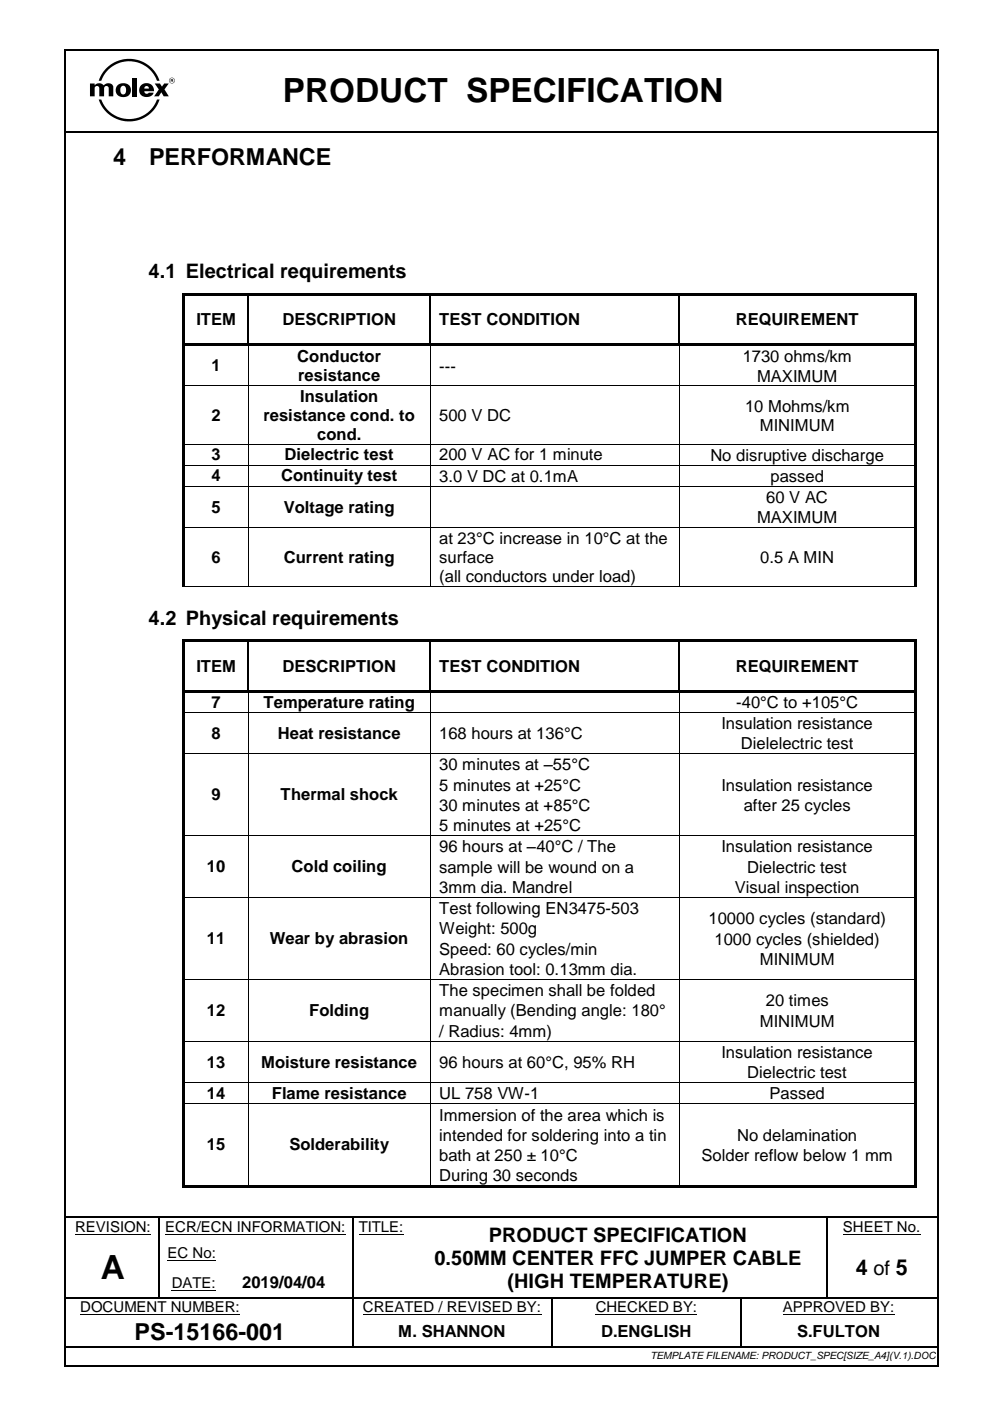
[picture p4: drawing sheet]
<svg xmlns="http://www.w3.org/2000/svg" width="210mm" height="297mm" viewBox="0 0 210 297" stroke-linecap="round" stroke-linejoin="round" font-family="sans-serif">
<g fill="none" stroke="#000" stroke-width=".34">
<path d="M13.8 10.7v278.6M14 10.5h184.7M198.8 10.7v278.6M14 27.9h184.7M14 258h19.5M33.8 258h40.8M74.9 258h11.9M87.1 258h88.2M175.6 258h22.7M74.7 279.2v6.1M116.9 279.2v6.1M14 285.5h60.6"/>
<path d="M14 289.5h184.7M74.9 285.5h41.8M117.1 285.5h39.9M157.3 285.5h41"/>
</g>
<g fill="none" stroke="#000" stroke-width=".21">
<path d="M52.7 73.4v8.3M91.2 73.4v8.3M144 73.4v8.3M39.3 81.8h13.3M39.3 94.1h13.3M39.3 98.6h13.3M52.7 81.9v12.1M52.7 94.2v4.3M52.7 98.7v4.3M52.8 81.8h38.3M52.8 94.1h38.3M52.8 98.6h38.3"/>
<path d="M91.2 81.9v12.1M91.2 94.2v4.3M91.2 98.7v4.3M91.3 81.8h52.6M91.3 94.1h52.6M91.3 98.6h52.6M144 81.9v12.1M144 94.2v4.3M144 98.7v4.3M144.1 81.8h49.7M144.1 94.1h49.7M144.1 98.6h49.7"/>
<path d="M39.3 103.1h13.3M39.3 111.9h13.3M52.7 103.2v8.6M52.7 111.9v12.2M52.8 103.1h38.3M52.8 111.9h38.3M91.2 103.2v8.6M91.2 111.9v12.2M91.3 103.1h52.6M91.3 111.9h52.6M144 103.2v8.6M144 111.9v12.2"/>
<path d="M144.1 103.1h49.7M144.1 111.9h49.7M38.7 124.2h13.9M52.8 124.2h38.3M91.3 124.2h52.6M144.1 124.2h49.7M39.3 150.9h13.3M39.3 159.7h13.3M52.7 146.8v4.1M52.7 151v8.6M52.7 159.8v17.2M52.8 150.9h38.3"/>
<path d="M52.8 159.7h38.3M91.2 146.8v4.1M91.2 151v8.6M91.2 159.8v17.2M91.3 150.9h52.6M91.3 159.7h52.6M144 146.8v4.1M144 151v8.6M144 159.8v17.2M144.1 150.9h49.7M144.1 159.7h49.7M39.3 177.1h13.3"/>
<path d="M52.7 177.2v12.9M52.8 177.1h38.3M91.2 177.2v12.9M91.3 177.1h52.6M144 177.2v12.9M144.1 177.1h49.7M39.3 190.2h13.3M52.7 190.3v17.2M52.8 190.2h38.3M91.2 190.3v17.2M91.3 190.2h52.6M144 190.3v17.2"/>
<path d="M144.1 190.2h49.7M39.3 207.6h13.3M52.7 207.7v12.9M52.8 207.6h38.3M91.2 207.7v12.9M91.3 207.6h52.6M144 207.7v12.9M144.1 207.6h49.7M39.3 220.7h13.3M39.3 229.5h13.3M39.3 234h13.3M52.7 220.8v8.6"/>
<path d="M52.7 229.6v4.3M52.7 234.1v17.1M52.8 220.7h38.3M52.8 229.5h38.3M52.8 234h38.3M91.2 220.8v8.6M91.2 229.6v4.3M91.2 234.1v17.1M91.3 220.7h52.6M91.3 229.5h52.6M91.3 234h52.6M144 220.8v8.6"/>
<path d="M144 229.6v4.3M144 234.1v17.1M144.1 220.7h49.7M144.1 229.5h49.7M144.1 234h49.7M15.9 261.6h16.1M17 278.5h33.9M35 261.6h38.3M35.5 267.1h10.3M36.4 273.4h9.4M76 261.6h9.6M76.9 278.5h37.8"/>
<path d="M126.3 278.5h21.5M165.9 278.5h23.7M178.7 261.6h16.4"/>
</g>
<g fill="#000">
<path d="M13.6 10.3h.4v.4h-.4z" fill-rule="evenodd"/>
<path d="M13.6 10.3h.4v.4h-.4z" fill-rule="evenodd"/>
<path d="M25.8 18.3l.1-.1a.73 .73 0 0 1 .8 .3 .73 .73 0 0 1 0 .8 .65 .65 0 0 1-.8 .7 .65 .65 0 0 1-.4-.9zM24.9 18.1a1.56 1.56 0 0 0 0 2.1 1.56 1.56 0 0 0 2 .2 1.53 1.53 0 0 0 .7-2 1.53 1.53 0 0 0-2.1-.7z" fill-rule="evenodd"/>
<path d="M22.5 14.5a6.8 6.8 0 0 1 11.3 2.6h-.5a6.3 6.3 0 0 0-5.9-4.1 6.3 6.3 0 0 0-5.9 4.1h-.6l.7-1.4z" fill-rule="evenodd"/>
<path d="M29.9 18.1a1.56 1.56 0 0 0 0 2.1 1.56 1.56 0 0 0 2.1 .2l.6-.8h-1.1a.51 .51 0 0 1-.6 .3 .51 .51 0 0 1-.3-.6h2.1a1.62 1.62 0 0 0-1-1.6 1.62 1.62 0 0 0-1.8 .4zM30.7 18.4l.4-.2a.48 .48 0 0 1 .5 .6h-1z" fill-rule="evenodd"/>
<path d="M32.8 17.7h1.1l.4 .7 .5-.7h1l-.9 1.3 .9 1.4h-1.1l-.5-.8-.6 .8h-.9l1-1.4z" fill-rule="evenodd"/>
<path d="M35.8 17.1a.65 .65 0 0 1 1.3 0 .65 .65 0 0 1-1.3 0zM35.9 17.1a.55 .55 0 0 0 1.1 0 .55 .55 0 0 0-1.1 0z" fill-rule="evenodd"/>
<path d="M36.3 16.9l.3 .1h-.3zM36.2 16.8v.6h.1v-.3l.4 .3v-.6z" fill-rule="evenodd"/>
<path d="M198.7 10.3h.3v.4h-.3z" fill-rule="evenodd"/>
<path d="M198.7 10.3h.3v.4h-.3z" fill-rule="evenodd"/>
<path d="M19.1 17.7h1v.4v-.1a1.28 1.28 0 0 1 1.9 .1 1.16 1.16 0 0 1 2 .3v2h-1v-1.7a.49 .49 0 0 0-.4-.5 .49 .49 0 0 0-.5 .5v1.7h-1v-1.7a.49 .49 0 0 0-.5-.5 .49 .49 0 0 0-.5 .5v1.7h-1z" fill-rule="evenodd"/>
<path d="M28.1 16.5h1v3.9h-1z" fill-rule="evenodd"/>
<path d="M20.9 21.1h.6a6.3 6.3 0 0 0 5.9 4.1 6.3 6.3 0 0 0 5.9-4.1h.5a6.8 6.8 0 0 1-6.4 4.6 6.8 6.8 0 0 1-6.5-4.6z" fill-rule="evenodd"/>
<path d="M38.7 62.1h.6v.5h-.6z" fill-rule="evenodd"/>
<path d="M38.7 62.1h.6v.5h-.6z" fill-rule="evenodd"/>
<path d="M38.7 62.6h.6v10.2h-.6z" fill-rule="evenodd"/>
<path d="M38.7 72.8h.6v.6h-.6z" fill-rule="evenodd"/>
<path d="M39.3 62.1h13.2v.5h-13.2z" fill-rule="evenodd"/>
<path d="M39.3 72.8h13.2v.5h-13.2z" fill-rule="evenodd"/>
<path d="M52.5 62.6h.3z" fill-rule="evenodd"/>
<path d="M52.5 62.1h.6v.5h-.6z" fill-rule="evenodd"/>
<path d="M52.5 72.8h.6v.5h-.6z" fill-rule="evenodd"/>
<path d="M52.6 73.3l.2 .1z" fill-rule="evenodd"/>
<path d="M52.8 72.8h.5v.5h-.5z" fill-rule="evenodd"/>
<path d="M53.1 62.1h38v.5h-38z" fill-rule="evenodd"/>
<path d="M53.3 72.8h37.8v.5h-37.8z" fill-rule="evenodd"/>
<path d="M91.1 62.6h.2z" fill-rule="evenodd"/>
<path d="M91.1 62.1h.5v.5h-.5z" fill-rule="evenodd"/>
<path d="M91.1 72.8h.5v.5h-.5z" fill-rule="evenodd"/>
<path d="M91.1 73.3l.2 .1z" fill-rule="evenodd"/>
<path d="M91.3 72.8h.5v.5h-.5z" fill-rule="evenodd"/>
<path d="M91.6 62.1h52.3v.5h-52.3z" fill-rule="evenodd"/>
<path d="M91.8 72.8h52.1v.5h-52.1z" fill-rule="evenodd"/>
<path d="M143.9 62.6h.2z" fill-rule="evenodd"/>
<path d="M143.9 62.1h.5v.5h-.5z" fill-rule="evenodd"/>
<path d="M143.9 72.8h.5v.5h-.5z" fill-rule="evenodd"/>
<path d="M143.9 73.3l.2 .1z" fill-rule="evenodd"/>
<path d="M144.1 72.8h.5v.5h-.5z" fill-rule="evenodd"/>
<path d="M144.4 62.1h49.4v.5h-49.4z" fill-rule="evenodd"/>
<path d="M144.6 72.8h49.2v.5h-49.2z" fill-rule="evenodd"/>
<path d="M193.8 62.1h.5v.5h-.5z" fill-rule="evenodd"/>
<path d="M193.8 62.1h.5v.5h-.5z" fill-rule="evenodd"/>
<path d="M193.8 62.6h.5v10.2h-.5z" fill-rule="evenodd"/>
<path d="M193.8 72.8h.5v.6h-.5z" fill-rule="evenodd"/>
<path d="M38.7 73.4h.6v8.3h-.6z" fill-rule="evenodd"/>
<path d="M38.7 81.7h.6v.2h-.6z" fill-rule="evenodd"/>
<path d="M38.7 81.9h.6v12.1h-.6z" fill-rule="evenodd"/>
<path d="M38.7 94h.6v.2h-.6z" fill-rule="evenodd"/>
<path d="M38.7 94.2h.6v4.3h-.6z" fill-rule="evenodd"/>
<path d="M38.7 98.5h.6v.2h-.6z" fill-rule="evenodd"/>
<path d="M52.6 81.7h.2v.2h-.2z" fill-rule="evenodd"/>
<path d="M52.6 94h.2v.2h-.2z" fill-rule="evenodd"/>
<path d="M52.6 98.5h.2v.2h-.2z" fill-rule="evenodd"/>
<path d="M91.1 81.7h.2v.2h-.2z" fill-rule="evenodd"/>
<path d="M91.1 94h.2v.2h-.2z" fill-rule="evenodd"/>
<path d="M91.1 98.5h.2v.2h-.2z" fill-rule="evenodd"/>
<path d="M143.9 81.7h.2v.2h-.2z" fill-rule="evenodd"/>
<path d="M143.9 94h.2v.2h-.2z" fill-rule="evenodd"/>
<path d="M143.9 98.5h.2v.2h-.2z" fill-rule="evenodd"/>
<path d="M193.8 73.4h.5v8.3h-.5z" fill-rule="evenodd"/>
<path d="M193.8 81.7h.5v.2h-.5z" fill-rule="evenodd"/>
<path d="M193.8 81.9h.5v12.1h-.5z" fill-rule="evenodd"/>
<path d="M193.8 94h.5v.2h-.5z" fill-rule="evenodd"/>
<path d="M193.8 94.2h.5v4.3h-.5z" fill-rule="evenodd"/>
<path d="M193.8 98.5h.5v.2h-.5z" fill-rule="evenodd"/>
<path d="M38.7 98.7h.6v4.3h-.6z" fill-rule="evenodd"/>
<path d="M38.7 103h.6v.2h-.6z" fill-rule="evenodd"/>
<path d="M38.7 103.2h.6v8.6h-.6z" fill-rule="evenodd"/>
<path d="M38.7 111.8h.6v.1h-.6z" fill-rule="evenodd"/>
<path d="M52.6 103h.2v.2h-.2z" fill-rule="evenodd"/>
<path d="M52.6 111.8h.2v.1h-.2z" fill-rule="evenodd"/>
<path d="M91.1 103h.2v.2h-.2z" fill-rule="evenodd"/>
<path d="M91.1 111.8h.2v.1h-.2z" fill-rule="evenodd"/>
<path d="M143.9 103h.2v.2h-.2z" fill-rule="evenodd"/>
<path d="M143.9 111.8h.2v.1h-.2z" fill-rule="evenodd"/>
<path d="M193.8 98.7h.5v4.3h-.5z" fill-rule="evenodd"/>
<path d="M193.8 103h.5v.2h-.5z" fill-rule="evenodd"/>
<path d="M193.8 103.2h.5v8.6h-.5z" fill-rule="evenodd"/>
<path d="M193.8 111.8h.5v.1h-.5z" fill-rule="evenodd"/>
<path d="M38.7 111.9h.6v12.2h-.6z" fill-rule="evenodd"/>
<path d="M38.7 135.5h.6v.6h-.6z" fill-rule="evenodd"/>
<path d="M38.7 135.5h.6v.5h-.6z" fill-rule="evenodd"/>
<path d="M39.3 135.5h13.2v.5h-13.2z" fill-rule="evenodd"/>
<path d="M52.5 136l.3 .1z" fill-rule="evenodd"/>
<path d="M52.5 135.5h.6v.5h-.6z" fill-rule="evenodd"/>
<path d="M52.6 124.1h.2v.2h-.2z" fill-rule="evenodd"/>
<path d="M53.1 135.5h38v.5h-38z" fill-rule="evenodd"/>
<path d="M91.1 136l.2 .1z" fill-rule="evenodd"/>
<path d="M91.1 135.5h.5v.5h-.5z" fill-rule="evenodd"/>
<path d="M91.1 124.1h.2v.2h-.2z" fill-rule="evenodd"/>
<path d="M91.6 135.5h52.3v.5h-52.3z" fill-rule="evenodd"/>
<path d="M143.9 136l.2 .1z" fill-rule="evenodd"/>
<path d="M143.9 135.5h.5v.5h-.5z" fill-rule="evenodd"/>
<path d="M143.9 124.1h.2v.2h-.2z" fill-rule="evenodd"/>
<path d="M144.4 135.5h49.4v.5h-49.4z" fill-rule="evenodd"/>
<path d="M193.8 111.9h.5v12.2h-.5z" fill-rule="evenodd"/>
<path d="M193.8 124.1h.5v.2h-.5z" fill-rule="evenodd"/>
<path d="M193.8 135.5h.5v.6h-.5z" fill-rule="evenodd"/>
<path d="M193.8 135.5h.5v.5h-.5z" fill-rule="evenodd"/>
<path d="M38.7 136.1h.6v10.1h-.6z" fill-rule="evenodd"/>
<path d="M38.7 146.2h.6v.6h-.6z" fill-rule="evenodd"/>
<path d="M38.7 146.8h.6v4.1h-.6z" fill-rule="evenodd"/>
<path d="M38.7 150.9h.6v.1h-.6z" fill-rule="evenodd"/>
<path d="M38.7 151h.6v8.6h-.6z" fill-rule="evenodd"/>
<path d="M38.7 159.6h.6v.2h-.6z" fill-rule="evenodd"/>
<path d="M39.3 146.2h13.2v.6h-13.2z" fill-rule="evenodd"/>
<path d="M52.5 146.2h.6v.6h-.6z" fill-rule="evenodd"/>
<path d="M52.6 146.8h.2z" fill-rule="evenodd"/>
<path d="M52.6 150.9h.2v.1h-.2z" fill-rule="evenodd"/>
<path d="M52.6 159.6h.2v.2h-.2z" fill-rule="evenodd"/>
<path d="M52.8 146.2h.5v.6h-.5z" fill-rule="evenodd"/>
<path d="M53.3 146.2h37.8v.6h-37.8z" fill-rule="evenodd"/>
<path d="M91.1 146.2h.5v.6h-.5z" fill-rule="evenodd"/>
<path d="M91.1 146.8h.2z" fill-rule="evenodd"/>
<path d="M91.1 150.9h.2v.1h-.2z" fill-rule="evenodd"/>
<path d="M91.1 159.6h.2v.2h-.2z" fill-rule="evenodd"/>
<path d="M91.3 146.2h.5v.6h-.5z" fill-rule="evenodd"/>
<path d="M91.8 146.2h52.1v.6h-52.1z" fill-rule="evenodd"/>
<path d="M143.9 146.2h.5v.6h-.5z" fill-rule="evenodd"/>
<path d="M143.9 146.8h.2z" fill-rule="evenodd"/>
<path d="M143.9 150.9h.2v.1h-.2z" fill-rule="evenodd"/>
<path d="M143.9 159.6h.2v.2h-.2z" fill-rule="evenodd"/>
<path d="M144.1 146.2h.5v.6h-.5z" fill-rule="evenodd"/>
<path d="M144.6 146.2h49.2v.6h-49.2z" fill-rule="evenodd"/>
<path d="M193.8 136.1h.5v10.1h-.5z" fill-rule="evenodd"/>
<path d="M193.8 146.2h.5v.6h-.5z" fill-rule="evenodd"/>
<path d="M193.8 146.8h.5v4.1h-.5z" fill-rule="evenodd"/>
<path d="M193.8 150.9h.5v.1h-.5z" fill-rule="evenodd"/>
<path d="M193.8 151h.5v8.6h-.5z" fill-rule="evenodd"/>
<path d="M193.8 159.6h.5v.2h-.5z" fill-rule="evenodd"/>
<path d="M38.7 159.8h.6v17.2h-.6z" fill-rule="evenodd"/>
<path d="M38.7 177h.6v.2h-.6z" fill-rule="evenodd"/>
<path d="M52.6 177h.2v.2h-.2z" fill-rule="evenodd"/>
<path d="M91.1 177h.2v.2h-.2z" fill-rule="evenodd"/>
<path d="M143.9 177h.2v.2h-.2z" fill-rule="evenodd"/>
<path d="M193.8 159.8h.5v17.2h-.5z" fill-rule="evenodd"/>
<path d="M193.8 177h.5v.2h-.5z" fill-rule="evenodd"/>
<path d="M38.7 177.2h.6v12.9h-.6z" fill-rule="evenodd"/>
<path d="M38.7 190.1h.6v.2h-.6z" fill-rule="evenodd"/>
<path d="M52.6 190.1h.2v.2h-.2z" fill-rule="evenodd"/>
<path d="M91.1 190.1h.2v.2h-.2z" fill-rule="evenodd"/>
<path d="M143.9 190.1h.2v.2h-.2z" fill-rule="evenodd"/>
<path d="M193.8 177.2h.5v12.9h-.5z" fill-rule="evenodd"/>
<path d="M193.8 190.1h.5v.2h-.5z" fill-rule="evenodd"/>
<path d="M38.7 190.3h.6v17.2h-.6z" fill-rule="evenodd"/>
<path d="M38.7 207.5h.6v.2h-.6z" fill-rule="evenodd"/>
<path d="M52.6 207.5h.2v.2h-.2z" fill-rule="evenodd"/>
<path d="M91.1 207.5h.2v.2h-.2z" fill-rule="evenodd"/>
<path d="M143.9 207.5h.2v.2h-.2z" fill-rule="evenodd"/>
<path d="M193.8 190.3h.5v17.2h-.5z" fill-rule="evenodd"/>
<path d="M193.8 207.5h.5v.2h-.5z" fill-rule="evenodd"/>
<path d="M38.7 207.7h.6v12.9h-.6z" fill-rule="evenodd"/>
<path d="M38.7 220.6h.6v.2h-.6z" fill-rule="evenodd"/>
<path d="M38.7 220.8h.6v8.6h-.6z" fill-rule="evenodd"/>
<path d="M38.7 229.4h.6v.2h-.6z" fill-rule="evenodd"/>
<path d="M38.7 229.6h.6v4.3h-.6z" fill-rule="evenodd"/>
<path d="M38.7 233.9h.6v.2h-.6z" fill-rule="evenodd"/>
<path d="M52.6 220.6h.2v.2h-.2z" fill-rule="evenodd"/>
<path d="M52.6 229.4h.2v.2h-.2z" fill-rule="evenodd"/>
<path d="M52.6 233.9h.2v.2h-.2z" fill-rule="evenodd"/>
<path d="M91.1 220.6h.2v.2h-.2z" fill-rule="evenodd"/>
<path d="M91.1 229.4h.2v.2h-.2z" fill-rule="evenodd"/>
<path d="M91.1 233.9h.2v.2h-.2z" fill-rule="evenodd"/>
<path d="M143.9 220.6h.2v.2h-.2z" fill-rule="evenodd"/>
<path d="M143.9 229.4h.2v.2h-.2z" fill-rule="evenodd"/>
<path d="M143.9 233.9h.2v.2h-.2z" fill-rule="evenodd"/>
<path d="M193.8 207.7h.5v12.9h-.5z" fill-rule="evenodd"/>
<path d="M193.8 220.6h.5v.2h-.5z" fill-rule="evenodd"/>
<path d="M193.8 220.8h.5v8.6h-.5z" fill-rule="evenodd"/>
<path d="M193.8 229.4h.5v.2h-.5z" fill-rule="evenodd"/>
<path d="M193.8 229.6h.5v4.3h-.5z" fill-rule="evenodd"/>
<path d="M193.8 233.9h.5v.2h-.5z" fill-rule="evenodd"/>
<path d="M33.5 257.9h.3v.3h-.3z" fill-rule="evenodd"/>
<path d="M38.7 234.1h.6v17.1h-.6z" fill-rule="evenodd"/>
<path d="M38.7 251.2h.6v.6h-.6z" fill-rule="evenodd"/>
<path d="M38.7 251.2h.6v.6h-.6z" fill-rule="evenodd"/>
<path d="M39.3 251.2h13.3v.6h-13.3z" fill-rule="evenodd"/>
<path d="M52.6 251.2h.5v.6h-.5z" fill-rule="evenodd"/>
<path d="M53.1 251.2h38v.6h-38z" fill-rule="evenodd"/>
<path d="M74.6 257.9h.3v.3h-.3z" fill-rule="evenodd"/>
<path d="M86.8 257.9h.3v.3h-.3z" fill-rule="evenodd"/>
<path d="M91.1 251.2h.5v.6h-.5z" fill-rule="evenodd"/>
<path d="M91.6 251.2h52.3v.6h-52.3z" fill-rule="evenodd"/>
<path d="M143.9 251.2h.5v.6h-.5z" fill-rule="evenodd"/>
<path d="M144.4 251.2h49.4v.6h-49.4z" fill-rule="evenodd"/>
<path d="M175.3 257.9h.3v.3h-.3z" fill-rule="evenodd"/>
<path d="M193.8 234.1h.5v17.1h-.5z" fill-rule="evenodd"/>
<path d="M193.8 251.2h.5v.6h-.5z" fill-rule="evenodd"/>
<path d="M193.8 251.2h.5v.6h-.5z" fill-rule="evenodd"/>
<path d="M198.3 257.9h.3v.3h-.3z" fill-rule="evenodd"/>
<path d="M198.6 257.9l.1 .3z" fill-rule="evenodd"/>
<path d="M33.5 262.2h.2v.2h-.2z" fill-rule="evenodd"/>
<path d="M33.5 268.5h.2v.3h-.2z" fill-rule="evenodd"/>
<path d="M33.5 274.9h.2v.2h-.2z" fill-rule="evenodd"/>
<path d="M45.8 274.9h.2v.2h-.2z" fill-rule="evenodd"/>
<path d="M74.6 262.2h.3v.2h-.3z" fill-rule="evenodd"/>
<path d="M74.6 268.5h.3v.3h-.3z" fill-rule="evenodd"/>
<path d="M74.6 274.9h.3v.2h-.3z" fill-rule="evenodd"/>
<path d="M86.8 274.9h.3v.2h-.3z" fill-rule="evenodd"/>
<path d="M116.8 274.9h.2v.2h-.2z" fill-rule="evenodd"/>
<path d="M157 274.9h.3v.2h-.3z" fill-rule="evenodd"/>
<path d="M175.3 262.2h.2v.2h-.2z" fill-rule="evenodd"/>
<path d="M175.3 268.5h.2v.3h-.2z" fill-rule="evenodd"/>
<path d="M175.3 274.9h.2v.2h-.2z" fill-rule="evenodd"/>
<path d="M13.6 289.3h.4v.4h-.4z" fill-rule="evenodd"/>
<path d="M13.6 289.3h.4v.4h-.4z" fill-rule="evenodd"/>
<path d="M74.6 285.3h.3v.3h-.3z" fill-rule="evenodd"/>
<path d="M116.7 285.3h.4v.3h-.4z" fill-rule="evenodd"/>
<path d="M157 285.3h.3v.3h-.3z" fill-rule="evenodd"/>
<path d="M198.3 285.3h.3v.3h-.3z" fill-rule="evenodd"/>
<path d="M198.5 285.3h.4v.3h-.4z" fill-rule="evenodd"/>
<path d="M198.7 289.3h.3v.4h-.3z" fill-rule="evenodd"/>
<path d="M198.7 289.3h.3v.4h-.3z" fill-rule="evenodd"/>
</g>
<g fill="none" stroke="#000" stroke-width=".25">
<path d="M52.7 62.6v10.2M91.2 62.6v10.2M144 62.6v10.2M52.7 136.1v10.1M91.2 136.1v10.1M144 136.1v10.1M33.6 258.2v4M74.7 258.2v4M175.4 258.2v4M14 275h19.5M33.6 262.4v6.1M33.6 268.8v6.1"/>
<path d="M33.7 275h12.1M46 275h28.6M74.7 262.4v6.1M74.7 268.8v6.1M74.7 275.1v4.1M74.9 275h11.9M87.1 275h29.7M116.9 275.1v4.1M117 275h40M157.1 275.1v10.2M157.3 275h18M175.4 262.4v6.1"/>
<path d="M175.4 268.8v6.1M175.5 275h23.2"/>
</g>
<g font-size="7.1">
<text x="60" y="21.7">PRODUCT SPECIFICATION</text>
<text x="21.4" y="271.1">A</text>
</g>
<g font-size="5">
<text x="24" y="35.1">4</text>
<text x="31.6" y="35.1">PERFORMANCE</text>
<text x="28.5" y="284">PS-15166-001</text>
</g>
<text font-size="4.6" x="181.4" y="270.3">4 of 5</text>
<g font-size="4.2">
<text x="31.5" y="59">4.1 Electrical requirements</text>
<text x="31.5" y="132.4">4.2 Physical requirements</text>
<text x="103.6" y="263.1">PRODUCT SPECIFICATION</text>
<text x="92.1" y="268">0.50MM CENTER FFC JUMPER CABLE</text>
<text x="107.6" y="272.9">(HIGH TEMPERATURE)</text>
</g>
<g font-size="3.5">
<text x="41.6" y="68.9">ITEM</text>
<text x="59.9" y="68.9">DESCRIPTION</text>
<text x="93.1" y="68.9">TEST CONDITION</text>
<text x="155.9" y="68.9">REQUIREMENT</text>
<text x="63" y="76.7">Conductor</text>
<text x="157.4" y="76.8">1730 ohms/km</text>
<text x="44.8" y="78.7">1</text>
<text x="63.2" y="80.7">resistance</text>
<text x="93.1" y="78.7">---</text>
<text x="160.5" y="80.9">MAXIMUM</text>
<text x="44.8" y="89.2">2</text>
<text x="55.8" y="89.2">resistance cond. to</text>
<text x="63.6" y="85.1">Insulation</text>
<text x="93.1" y="89.2">500 V DC</text>
<text x="157.9" y="87.2">10 Mohms/km</text>
<text x="67.2" y="93.2">cond.</text>
<text x="161.1" y="91.3">MINIMUM</text>
<text x="44.8" y="97.6">3</text>
<text x="60.3" y="97.6">Dielectric test</text>
<text x="93.1" y="97.6">200 V AC for 1 minute</text>
<text x="150.6" y="97.6">No disruptive discharge</text>
<text x="44.8" y="102">4</text>
<text x="59.6" y="102">Continuity test</text>
<text x="93.1" y="102.1">3.0 V DC at 0.1mA</text>
<text x="162.4" y="106.6">60 V AC</text>
<text x="163.3" y="102.1">passed</text>
<text x="44.8" y="108.7">5</text>
<text x="60.2" y="108.7">Voltage rating</text>
<text x="160.5" y="110.9">MAXIMUM</text>
<text x="44.8" y="119.2">6</text>
<text x="60.2" y="119.2">Current rating</text>
<text x="93.1" y="115.2">at 23°C increase in 10°C at the</text>
<text x="93.1" y="119.3">surface</text>
<text x="161.2" y="119.3">0.5 A MIN</text>
<text x="93.1" y="123.3">(all conductors under load)</text>
<text x="41.6" y="142.3">ITEM</text>
<text x="59.9" y="142.3">DESCRIPTION</text>
<text x="93.1" y="142.3">TEST CONDITION</text>
<text x="155.9" y="142.3">REQUIREMENT</text>
<text x="44.8" y="150">7</text>
<text x="55.8" y="150">Temperature rating</text>
<text x="152.9" y="154.5">Insulation resistance</text>
<text x="156.1" y="150.1">-40°C to +105°C</text>
<text x="44.8" y="156.5">8</text>
<text x="58.9" y="156.5">Heat resistance</text>
<text x="93.1" y="156.6">168 hours at 136°C</text>
<text x="157" y="158.8">Dielelectric test</text>
<text x="93.1" y="163.2">30 minutes at –55°C</text>
<text x="93.1" y="167.5">5 minutes at +25°C</text>
<text x="152.9" y="167.5">Insulation resistance</text>
<text x="44.8" y="169.6">9</text>
<text x="59.5" y="169.6">Thermal shock</text>
<text x="93.1" y="171.9">30 minutes at +85°C</text>
<text x="157.6" y="171.9">after 25 cycles</text>
<text x="93.1" y="176.1">5 minutes at +25°C</text>
<text x="43.9" y="184.9">10</text>
<text x="61.8" y="184.9">Cold coiling</text>
<text x="93.1" y="180.6">96 hours at –40°C / The</text>
<text x="93.1" y="184.9">sample will be wound on a</text>
<text x="152.9" y="180.6">Insulation resistance</text>
<text x="158.4" y="184.9">Dielectric test</text>
<text x="93.1" y="189.3">3mm dia. Mandrel</text>
<text x="155.8" y="189.3">Visual inspection</text>
<text x="93.1" y="193.7">Test following EN3475-503</text>
<text x="150.2" y="195.9">10000 cycles (standard)</text>
<text x="43.9" y="200.1">11</text>
<text x="57.2" y="200.1">Wear by abrasion</text>
<text x="93.1" y="198">Weight: 500g</text>
<text x="93.1" y="202.3">Speed: 60 cycles/min</text>
<text x="151.5" y="200.2">1000 cycles (shielded)</text>
<text x="93.1" y="206.6">Abrasion tool: 0.13mm dia.</text>
<text x="161.1" y="204.5">MINIMUM</text>
<text x="43.9" y="215.3">12</text>
<text x="65.5" y="215.3">Folding</text>
<text x="93.1" y="211.1">The specimen shall be folded</text>
<text x="93.1" y="215.4">manually (Bending angle: 180°</text>
<text x="162.3" y="213.3">20 times</text>
<text x="93.1" y="219.7">/ Radius: 4mm)</text>
<text x="161.1" y="217.6">MINIMUM</text>
<text x="43.9" y="226.3">13</text>
<text x="55.3" y="226.3">Moisture resistance</text>
<text x="93.1" y="226.3">96 hours at 60°C, 95% RH</text>
<text x="152.9" y="224.2">Insulation resistance</text>
<text x="43.9" y="232.9">14</text>
<text x="57.6" y="232.9">Flame resistance</text>
<text x="93.1" y="233">UL 758 VW-1</text>
<text x="158.4" y="228.5">Dielectric test</text>
<text x="163.1" y="233">Passed</text>
<text x="93.1" y="237.5">Immersion of the area which is</text>
<text x="43.9" y="243.8">15</text>
<text x="61.3" y="243.8">Solderability</text>
<text x="93.1" y="241.8">intended for soldering into a tin</text>
<text x="156.2" y="241.8">No delamination</text>
<text x="93.1" y="246.1">bath at 250 ± 10°C</text>
<text x="93.1" y="250.4">During 30 seconds</text>
<text x="148.7" y="246.1">Solder reflow below 1 mm</text>
<text x="51.4" y="273">2019/04/04</text>
<text x="84.4" y="283.4">M. SHANNON</text>
<text x="127.4" y="283.4">D.ENGLISH</text>
<text x="168.9" y="283.4">S.FULTON</text>
</g>
<g font-size="3.2">
<text x="15.9" y="261.2">REVISION:</text>
<text x="35" y="261.2">ECR/ECN INFORMATION:</text>
<text x="76" y="261.2">TITLE:</text>
<text x="178.7" y="261.2">SHEET No.</text>
<text x="35.5" y="266.6">EC No:</text>
<text x="36.4" y="273">DATE:</text>
<text x="17" y="278.1">DOCUMENT NUMBER:</text>
<text x="76.9" y="278.1">CREATED / REVISED BY:</text>
<text x="126.3" y="278.1">CHECKED BY:</text>
<text x="165.9" y="278.1">APPROVED BY:</text>
</g>
<text font-size="2.1" x="137.9" y="288.1">TEMPLATE FILENAME: PRODUCT_SPEC[SIZE_A4](V.1).DOC</text>
</svg>
